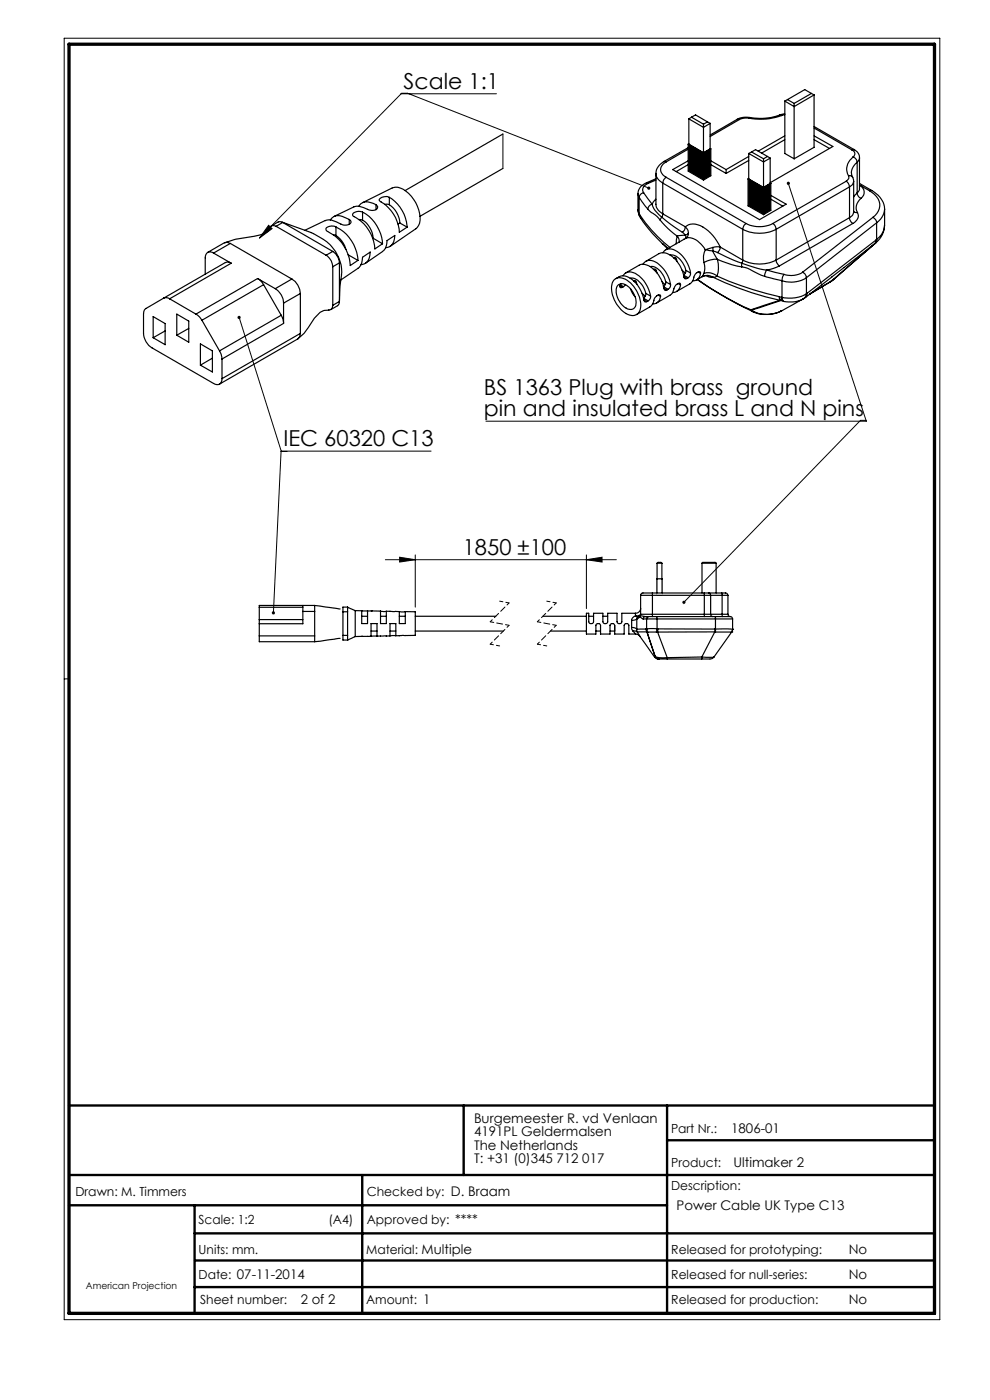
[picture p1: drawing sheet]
<svg xmlns="http://www.w3.org/2000/svg" width="210mm" height="297mm" viewBox="0 0 210 297" stroke-linecap="round" stroke-linejoin="round" font-family="sans-serif">
<g fill="none" stroke="#000" stroke-width=".21">
<path d="M13.6 8.1h185.8v271.9h-185.8zM85.1 19.8h1.4l51.1 20.1M105.3 19.9h-20.2l-30.1 30.6M106.7 28.4v7.3M167.2 38.9l16.6 50.5h-80.7M57 47.8l.7 .7-2.7 2zM50.7 67.3l9 28.4h31.7M60.9 95.8h-1.3l-1.6 34.2M183.8 89.2h-1.3l-37.4 38.6M81.7 118.7h49M84.8 118.2l3.3 .5-3.3 .5zM88.1 117.7v11.1"/>
<path d="M124.4 118.7l3.3-.5v1zM124.4 117.7v11.4M14.6 144h-1"/>
</g>
<path d="M14.6 234.5h183.6M98.4 234.5v14.8M141.5 234.5v44.1M14.6 249.3h183.6M14.6 255.7h126.9M41.3 255.7v22.9M76.8 249.3v29.3M141.5 241.9h56.7M41.3 261.7h156.9M41.3 273h156.9M41.4 267.4h156.8" fill="none" stroke="#000" stroke-width=".5"/>
<path d="M14.6 9.4h183.6v269.2h-183.6z" fill="none" stroke="#000" stroke-width=".7"/>
<path d="M104 136.7l2 .3M106 127.5l2 .4M114 136.7l2 .3M116 127.5l2 .4" fill="none" stroke="#000" stroke-width=".21" stroke-dasharray="1.3 .6" stroke-dashoffset=".6"/>
<path d="M108 127.9l-4 4M108 132.7l-4 4M118 127.9l-4 4M118 132.7l-4 4" fill="none" stroke="#000" stroke-width=".21" stroke-dasharray="1.3 .6" stroke-dashoffset=".7"/>
<path d="M104 131.9l4 .8M114 131.9l4 .8" fill="none" stroke="#000" stroke-width=".21" stroke-dasharray="1.3 .6" stroke-dashoffset=".5"/>
<g fill="#000">
<path d="M167 38.6a.34 .34 0 0 0 .1 .6 .34 .34 0 0 0 .5-.3 .34 .34 0 0 0-.5-.3l.1 .3zM137.4 39.7l-.1 .1a.33 .33 0 0 0 .2 .4 .33 .33 0 0 0 .4-.2l-.3-.1 .3 .1a.34 .34 0 0 0-.1-.4 .34 .34 0 0 0-.4 .1zM57 47.8l.7 .7-2.7 2z"/>
<path d="M84.8 118.2l3.3 .5-3.3 .5zM124.4 118.7l3.3-.5v1z"/>
<path d="M57.7 129.8l-.1 .2 .4 .3v-.3v.3a.34 .34 0 0 0 .3-.4 .34 .34 0 0 0-.6-.1zM144.9 127.5l-.1 .4 .3-.1-.2 .2a.34 .34 0 0 0 .4 0 .34 .34 0 0 0 0-.4 .34 .34 0 0 0-.4-.1zM50.4 67.2a.34 .34 0 0 0 .2 .5 .34 .34 0 0 0 .4-.3 .34 .34 0 0 0-.4-.4l.1 .3-.1-.3z"/>
</g>
<g fill="#000">
<path d="M146 30.6v5.7l3.2 1.9v-5.7zM149.2 32.5v5.7l1.6-.9v-5.7zM162 39.8v5.7l1.5-.9v-5.7zM158.7 38v5.7l3.3 1.8v-5.7z" fill-rule="evenodd"/>
<path d="M139.3 122.8v3.5h1.1v-3.5zM139.3 122.8v3.5h1.1v-3.5z" fill-rule="evenodd"/>
</g>
<g fill="none" stroke="#000" stroke-width=".25">
<path d="M172.1 19.8l-3.6 2.1M172.1 19.8l.6 .3M172.1 19.8l-1.4-.8-3.7 2.1M83.1 39.9l-6.1 3.1M83.2 39.9a2.67 2.67 0 0 1 2.9 .7 7.4 7.4 0 0 1 2.9 6.7l-.8 1.2-5.4 3.7M106.7 28.4l-20.8 12M106.7 35.7l-17.6 10.2M137.2 38.8a2.58 2.58 0 0 0-1.9 2.3M137.2 38.8l.3 .1M137.5 38.9a1.38 1.38 0 0 0-1 2M139.1 36.8l.1 .7 .4 .6 1 .7M139.1 36.8l.1 6.9 .4 .9 1 .8"/>
<path d="M139.1 37.9l-1.9 .9M139.1 38.2l-1.6 .7M140.6 38.8l17 9.8M140.6 38.8v6.6M140.8 34.3a3.1 3.1 0 0 0-1.7 2.5M140.8 34.3l.5 .1M141.3 34.4a1.71 1.71 0 0 0-1.2 1.6 1.71 1.71 0 0 0 1.2 1.6M141.3 37.6a1.6 1.6 0 0 0-.7 1.2M141.3 37.6l17 9.8M146 31.3l-5.2 3M146 34.1l-3.3 1.9 18.4 10.6 5.7-3.3-3.3-1.9M146 34.9l-2.6 1.5"/>
<path d="M146 30.6v5.7l3.2 1.9M146 30.6l3.2 1.9M146 31.6l-4.7 2.8M146.1 25.2l3.1 1.8 1.4-.8M146.1 25.2v5.4l3.1 1.8M146.1 30.5l-.1 .1M146.7 24.9l2.5 1.4M146.7 24.9l-.6 .3M146.7 24.9l.8-.5 2.6 1.5M149.2 26.3v6.1M149.2 32.5v5.7M150.1 25.9l-.9 .4"/>
<path d="M150.1 25.9l.5 .3M150.6 26.2v5.4l-1.4 .8M150.6 31.5l.2 .1M150.8 31.6v5.7l-1.6 .9M150.8 34.1l3.2 1.9M150.8 34.9l3.2 1.9M150.8 31.6l-1.6 .9M154 36v.8M156.4 25.3l.4 .1M156.4 25.3l-5.8 3.3M156.8 25.4l-6.2 3.6M158.7 38v5.7l3.3 1.8"/>
<path d="M158.7 38l3.3 1.8M158.8 32.6l3.2 1.8 1.4-.9M158.8 32.6v5.4l3.2 1.8M158.8 33.2l-4.8 2.8M158.8 37.8l-.1 .2M158.8 34l-4.8 2.8M158.9 25.1h-1.1l-1 .3M159.1 24.9a4 4 0 0 0-2.7 .4M159.1 24.9l-.2 .2M159.4 32.2l2.6 1.5M159.4 32.2l-.6 .4M159.4 32.2l.9-.5 2.5 1.5"/>
<path d="M162 33.7v6.1M162 39.8v5.7M162.8 33.2l-.8 .5M162.8 33.2l.6 .3M163.4 33.5v5.4l-1.4 .9M163.4 38.8l.1 .1M163.5 38.9l-1.5 .9M163.5 38.9v5.7l-1.5 .9M165.4 24.4a12.6 12.6 0 0 1-6.3 .5M165.4 24.4l.4 .1M165.8 24.5a13.1 13.1 0 0 1-6.9 .6M166.5 24.2l-1.1 .2"/>
<path d="M166.5 24.3l-.7 .2M166.5 28.8l-5.7 3.3M166.5 21.4v11.2l2 1.1M166.5 29.6l-5 2.9M167 21.1l-.5 .3M167 21.1l1.5 .8M168.5 21.9v11.8M172.7 26.8l8.6 5M172.7 28.8l4 2.3-13.3 7.7M172.7 20.1v11.2l-4.2 2.4M172.7 29.6l3.3 1.9M172.7 20.1l-4.2 2.5-2-1.2"/>
<path d="M172.7 27.2l8 4.6M179.5 38.4l.5 .6 .2 .6M179.5 38.4l-15.6 9M180 37.3a.87 .87 0 0 1-.5 1.1M180 37.3l.3-.1 .6 .4M180.2 39.6l-15.6 9M180.2 39.6v6.6M180.6 36.7l.3 .9M180.7 31.8a.8 .8 0 0 1 .6 .7 .8 .8 0 0 1-.3 .8M180.9 37.6l.2 .8M181 33.3a3.2 3.2 0 0 0-1 4M181 33.3a1.43 1.43 0 0 1 .8 1.1"/>
<path d="M181.1 38.4l-.2 .7-.7 .5M181.1 38.4v6.6l-.2 .6-.7 .6M181.3 31.8a1.9 1.9 0 0 1 1 1.6M181.3 31.7l-.6 .1M181.8 34.4l-.9 1.1-.3 1.2M181.8 34.4v6.6M182.3 39.3a1.59 1.59 0 0 1 .3 2.8M182.3 33.4l-.1 .5-.4 .5M182.3 33.4v6.8l-.5 .8M182.3 38.9l2.6 1.5M182.3 39.3l2.1 1.2M45.3 53.7a1.07 1.07 0 0 0-1.3-.1 1.07 1.07 0 0 0-.5 1.1v3.5"/>
<path d="M45.3 53.7l3.7 2.1M47.6 51.5l-3.5 2M48.9 51.6l-3.6 2.1M48.9 51.6l13 7.6M49 55.8a1.21 1.21 0 0 0-1.2-.1l-13.1 7.5M49 55.8l-13 7.6M54.6 59.1l.6 .3 .7 1M54.6 59.1l-13 7.5M54.6 59.1l3.8 2.1M57.2 48.5a2.79 2.79 0 0 1-2 1.3l-5.3 1-2.2 .7 .5-.1 .7 .2M58.6 48a.82 .82 0 0 0-1.4 .5M58.6 48l10.6 6.1"/>
<path d="M59 47.1l.2-.1 .8 .2M59 47.1l-1.4 .8M59.9 47.1l3.1 1.2a18.4 18.4 0 0 1 7 3.6 8.2 8.2 0 0 1 2.4 6.4M60 47.2l10.6 6.1M60 47.2l-1.4 .8M61.9 59.2a3.9 3.9 0 0 1 1.8 3.1M61.9 59.2l-3.5 2M69 46.8l-4.3 2.1M69.2 54.1a3.1 3.1 0 0 1 1.4 2.5M70.6 53.3a3.3 3.3 0 0 1 1.4 2.3v.2M70.6 56.6v8.2M70.6 53.3l-1.4 .8"/>
<path d="M70.7 49.8l.6 .1M71.3 48.2a8.4 8.4 0 0 1 4.6 7M71.3 48.2l-1.1-.2a.73 .73 0 0 0-.8 .2 .73 .73 0 0 0-.1 .7 8.8 8.8 0 0 1 5 7.4l1.6-1.1M71.3 49.9l1.2 1.2 .9 1.8M71.3 48.2v1.7M72 55.8l-1.4 .8M72 55.8v8.2M72.5 58.2l-.4 2.6-.1 3M73.8 54l2.1 1.2M74.1 46.6a.58 .58 0 0 1 .4 .7 .58 .58 0 0 1-.7 .4l-.8 .1-.7-.2a3.7 3.7 0 0 0-3.3-.8M74.1 46.6a4 4 0 0 0-3.2-.7l-.8 .8M74.1 46.6v1"/>
<path d="M75.9 56.9l-3.6 2.5M76.1 46.6l.8 .1M76.6 56.1a1.96 1.96 0 0 0 1.9-2v-.6l-1.6 1.1a2.77 2.77 0 0 1-1 2.3M76.9 45a8.1 8.1 0 0 1 4.2 6.7M76.9 45a1.69 1.69 0 0 0-2.1 .5l.1 .3a8.2 8.2 0 0 1 4.6 7l1.6-1.1M76.9 46.7a5 5 0 0 1 2.3 3.8l1.9 1.2M76.9 45v1.7M79.8 43.4a.65 .65 0 0 1 .3 .8 .65 .65 0 0 1-.8 .4l-1.3-.2a3.5 3.5 0 0 0-2.9-.5l-4.2 2M79.8 43.4l-.6-.3a2.15 2.15 0 0 0-3.1 .7M79.8 43.4v1.1M81.6 43.4h1M81.8 52.5a2.14 2.14 0 0 0 1.9-2.6l-1.6 1.1a3.2 3.2 0 0 1-2.3 3.3l-2.3 1.5"/>
<path d="M82.6 41.9a7.9 7.9 0 0 1 3.8 6.3M82.6 41.9a1.69 1.69 0 0 0-2.2 .6l.2 .1a8.3 8.3 0 0 1 4.1 6.7l1.7-1.1M82.6 43.4a5 5 0 0 1 2.2 3.9M82.6 41.9v1.5M84.8 47.3l1.6 .9M84.8 47.3l-.4 .2M130.4 59.3a2.69 2.69 0 0 1 3.3 .7 6.1 6.1 0 0 1 2 5.9 1.85 1.85 0 0 1-2.9 .6 6.4 6.4 0 0 1-2.9-6.4zM130.6 59.1a2.67 2.67 0 0 1 3.8 .5 7.4 7.4 0 0 1 2.2 4M132.2 58.5a1.94 1.94 0 0 1 2.9-.3 7 7 0 0 1 2.9 4.6M132.8 57.9l2.8-1.6a3.1 3.1 0 0 1 3.4 1.2 6.8 6.8 0 0 1 1.8 3.7M133.7 59a3.1 3.1 0 0 1 3 2.5l.3 .7M134.4 59.6a.4 .4 0 0 1 .4 0 .4 .4 0 0 1 .2 .4"/>
<path d="M134.4 59.6l.6 .4M135 60l.1 .4M135.3 44.4l.3 1.4M135.3 41.1l.3 .8M135.3 44.4l.3 1M135.3 41.1v3.3M135.6 41.9l1.8 2.5M135.6 45.4v.4M135.6 45.4l.2 .3M135.6 41.9v3.5M135.6 45.8l.4 .6M135.8 45.7a29.8 29.8 0 0 0 6.3 6.8"/>
<path d="M135.8 45.7l.2 .7M136 46.4a29.3 29.3 0 0 0 5.7 6.3M136.4 56.1a1.95 1.95 0 0 1 3-.3 7 7 0 0 1 2.8 4.6M136.5 40.9l1.8 2.4M136.5 40.9a1.11 1.11 0 0 0-.9 1M137 55.5l2.8-1.7a3.7 3.7 0 0 1 4.1 2.1l.8 1.4 .4 1.4M137.4 44.4l2 1.5 .6 .8M137.9 56.5a3.3 3.3 0 0 1 3.1 2.5l.2 .8M138.3 43.3l.7 1.4 1.4 1.4M138.3 43.3a1.2 1.2 0 0 0-.9 1.1M138.6 57.1h.4l.2 .4M138.7 57.2l.5 .3"/>
<path d="M139.1 42.3l-.8 1M139.2 57.5l.2 .4M140 46.7l1.7 1.8 2 1.6M140.4 46.1l-.4 .6M140.4 46.1l1.7 1.3 2.6 1.9M140.4 59.8l.7 .6M140.6 51.7l1 1M140.6 45.4l-.2 .7M140.6 45.4l4.8 2.7M140.6 53.6a1.95 1.95 0 0 1 3-.3 6.8 6.8 0 0 1 2.9 4.6M141.2 59.8l-.1 .7-.4 .3 1 .6M141.2 59.8l1 .6"/>
<path d="M142.1 54.1a3.3 3.3 0 0 1 3.1 2.4l.3 .8M142.9 54.7a.4 .4 0 0 1 .4-.1 .4 .4 0 0 1 .2 .5M142.9 54.7l.6 .4M143.5 55.1l.1 .4M143.7 50.1l.3 .6 .1 .7M143.7 50.1l-.3 1.6M144.7 57.3l.7 .6M144.7 49.3l.6 .6M145 58.4l1 .5M145.1 58.7l.2 .5 .4-.1M145.1 58.7l.6 .4M145.1 50.8l-3.9 2.2"/>
<path d="M145.3 49.9l-1.6 .2M145.3 49.9l.2 .4v.3M145.4 48.1a3.2 3.2 0 0 1 4.2 .4l1.1 .9 .9 1.1 1.2 1.9M145.4 48.1l.5 .7 .1 .7M145.4 48.1a1.41 1.41 0 0 1-.7 1.2M145.5 50.6a3.3 3.3 0 0 1 3.5 1.5l.6 .9M145.5 57.3v.5l-.5 .5M145.5 50.6l-.5 .2M145.5 57.3l1 .6M146 58.9l-.3 .2M146 49.5a1.26 1.26 0 0 1-.5 1.1M146 49.5l-.7 .4"/>
<path d="M146.5 57.9l-.1 .5-.4 .5M147.9 59.3a80.8 80.8 0 0 0 11.7 6.7M148 59.3a62.7 62.7 0 0 0 11.3 6.4M148.1 57.7a2.2 2.2 0 0 0-1.1 1.8l-.7 .7-2.8 1.6M148.1 57.7l.3-.1 .2 .4M148.1 57.7l.5 .3M148.6 58a1.6 1.6 0 0 1-1.7 1.6M148.9 58.7l-1.2 .7M149.3 58.1a2.66 2.66 0 0 1 2.8 .5M149.3 58.1l-.4 .6M149.3 58.5l-.4 .2M149.3 58.5h.4l.9 .3h.6"/>
<path d="M149.3 58.6a1.99 1.99 0 0 1 1.9 .2M149.3 55.7a3.4 3.4 0 0 1 0 2.4M149.6 53a3.8 3.8 0 0 0-.3 2.7M149.6 53l1.6 .3M151.2 58.8a65.4 65.4 0 0 0 14.3 4.9M151.2 52.5l-1.6 .5M151.2 52.5v.8M151.2 53.3l1 1.7M151.2 53.3l1 .3M152.1 58.6a69.7 69.7 0 0 0 13.2 4.3M152.1 58.6l-.5 .2h-.4M152.2 55a5.9 5.9 0 0 1-.1 3.6"/>
<path d="M152.2 55l3.1 1.2 2 .4M152.2 53.6l3.4 1.6 1.8 .6M152.2 55a4.8 4.8 0 0 0-2.9 .7M152.8 52.4l-.2 .7-.4 .5M152.8 52.4l-1.6 .1M152.8 52.4l4.8 2.8M157.3 56.6l1.2 .3 3.7 1.7M157.4 55.8l3.2 1.1 2 .4M157.4 55.8l-.1 .8M157.6 48.6a7.8 7.8 0 0 0 7 0M157.6 55.2a7.8 7.8 0 0 0 7 0M157.6 55.2l-.2 .6"/>
<path d="M157.6 48.6v6.6M158.3 47.4a6.4 6.4 0 0 0 5.6 0M158.3 47.4a1.6 1.6 0 0 0-.7 1.2M162.2 58.6l3.7 .9M162.6 57.3l3.7 .9M162.6 57.3l-.3 .6-.1 .7M163.5 42.3l2.6 1.4M163.9 47.4a1.6 1.6 0 0 1 .7 1.2M164.6 55.2a1.6 1.6 0 0 0 .7 1.2M164.6 48.6v6.6M165.3 56.4l-1.2 .5-1.5 .4M165.9 59.5v3.6"/>
<path d="M166.3 58.2l-.3 .6-.1 .7M170.3 57.7a1.48 1.48 0 0 1 .8 1.2M170.3 57.7a4.6 4.6 0 0 1-4 .5M171.1 58.9a6.1 6.1 0 0 1-5.2 .6M171.1 58.9v3.4M176.1 59.8l-4.4 2.6M176.3 59.7l-4.5 2.7M176.3 59.7l-.2 .1M176.9 59.3l-.8 .5M176.9 59.3l-.6 .4M180.2 46.2a1.6 1.6 0 0 0 .7 1.2M180.2 46.2l-15.6 9"/>
<path d="M180.9 47.4l-15.6 9M181.1 44.8l.3 .2 .5 .1M181.8 41a1.36 1.36 0 0 0 .8 1.1M181.8 41l-.7 .8M181.9 45.1a1.72 1.72 0 0 1-1 2.3M182.6 42.1a2.35 2.35 0 0 0-.7 3M184.4 40.5a3.3 3.3 0 0 1 1.9 4.3l-1.1 1.3M184.9 40.4a4.9 4.9 0 0 1 2.7 3.9M184.9 40.4l-.5 .1M185.2 46.1a1.35 1.35 0 0 1 .7 1.2M185.2 46.1l-14.9 11.6M185.5 51.7l-15 11.7"/>
<path d="M185.5 51.7l-9.2 8M185.7 51.6l-.2 .1M185.8 51.5l-8.9 7.8M185.8 50.9l-.3 .8M185.8 50.9l-14.6 11.3M185.9 51.4l-.2 .2M185.9 50.8l-.2 .8M185.9 47.3l-14.8 11.6M185.9 47.3v3.5M185.9 50.8l-.1 .1M187.6 47.8a3.7 3.7 0 0 1-1.7 3M187.6 47.8a4.9 4.9 0 0 1-1.7 3.6"/>
<path d="M187.6 44.3a3.8 3.8 0 0 1-1.7 3M187.6 44.3v3.5M32.5 67.2l2.5 1.4v4.5l-2.5-1.5zM34.7 63.2a1.28 1.28 0 0 1 1.3 .2M34.7 63.2l-3.7 2.2a1.2 1.2 0 0 0-.6 1.2v4.1a3.9 3.9 0 0 0 1.8 3.1l13.1 7.5a1.09 1.09 0 0 0 1.3 .2 1.09 1.09 0 0 0 .5-1.2M35 70.2l-2.5 1.4M36 63.4l5.6 3.2M37.5 66.6l2.5 1.5v4.5l-2.5-1.5zM40 69.7l-2.5 1.4M41.6 66.6l.7 .6 .5 .7M42.5 73l2.5 1.4v4.5l-2.5-1.4zM42.8 67.9l3.8 6.5"/>
<path d="M45 76l-2.5 1.5M46.6 74.4l.3 .7 .2 1.1M47.1 76.2v4.1M55.9 60.4l3.8 6.5M55.9 60.4l-13.1 7.5M58.4 61.2a3.7 3.7 0 0 1 1.7 3.1M59.7 66.9l.3 .9 .1 .8M59.7 66.9l-13.1 7.5M60.1 68.6l-13 7.6M60.1 64.3v4.3M63.7 70.7l-.1 .7-.4 .5-16.6 9.6M63.7 62.3l-3.6 2"/>
<path d="M63.7 62.3v8.4M63.7 70.7l-16.6 9.6M69.8 65.8l-1.1 .1-.8 .3-1.2 1.3-2.2 3.2-1.3 1.2M70.6 64.8l-.3 .8-.6 .2M72 64l-.1 .4-.2 .4-1.5 .9M72 64l-1.4 .8M131.2 60.4a2.19 2.19 0 0 1 2.7 1.1 3.4 3.4 0 0 1 .7 3.8 1.83 1.83 0 0 1-2.7-.6 3.6 3.6 0 0 1-.9-4.1zM131.5 60.7l.1 .3h.4M131.5 60.7l.5 .3M131.6 60.4l.7 .4M131.7 60.2l-.2 .5M132.3 60.8l-.3 .2"/>
<path d="M132.6 60.4l-.3 .4M133.7 61.2l.5 1.1 .5 .7M136.2 62.2l.7 .6M136.6 63.6v.2a.33 .33 0 0 0 .2 .3 .33 .33 0 0 0 .4-.1M136.6 63.6l.6 .4M137 62.2l-.2 .7-.3 .3 1 .6M137 62.2l1 .6M137.5 63.8l-.3 .2M138 62.8l-.1 .5-.4 .5M139.6 62.6l-.7 .6-.4 1.2-.4 .5-3.1 1.8M139.6 62.6h.5v.3M139.6 62.6l.5 .3"/>
<path d="M140.1 62.9a1.67 1.67 0 0 1-1.7 1.6M140.8 61.2l.3 .4h.3M140.8 61.2l.6 .4M141.7 61.4l-.3 .2M142.2 60.4v.5l-.5 .5M143.9 60.1a2.19 2.19 0 0 0-1.2 1.9l-.6 .6-2.8 1.7M143.9 60.1h.3l.2 .4M143.9 60.1l.5 .4M144.4 60.5a1.67 1.67 0 0 1-1.7 1.6M159.3 65.7l.2 .1M159.3 65.7l.3 .3M159.5 65.8a6.2 6.2 0 0 0 6.2 .2"/>
<path d="M159.5 65.8l.3 .3M159.6 66l.2 .2M165.3 62.9l.2 .8M165.3 62.9l.5 .2M165.5 63.7l-6.2 2M165.5 63.7h.2M165.7 66a7.4 7.4 0 0 1-5.9 .2M165.7 63.7l-6.2 2.1M165.7 63.7l.5 .3M165.7 66h.1M165.8 63.1l-.1 .6M165.8 63.1h.1"/>
<path d="M165.9 63.1h.1M165.9 63.1l.3 .9M170.3 63.5a6.3 6.3 0 0 1-4.1 .5M170.3 63.4l-4.6 2.6M170.5 63.4l-.2 .1M170.6 63.3l-.4 .2M171.1 62.3a7.4 7.4 0 0 1-5.2 .8M171.1 62.3l-.2 .6-.4 .5M171.2 62.2l-.3 .9M171.2 62.2l-.1 .1M139.4 119.5l-.1 6.3M139.4 119.5h1"/>
<path d="M139.4 119.5l.2-.2h.6l.2 .2M140.4 119.5v6.3M148.9 119.5h3M148.9 119.5l.2-.2h2.6l.2 .2M148.9 119.5v6.3M151.9 119.5v6.3M55 134.9v1.2h11.7M55 131.4v.9M55 134.9h11.7M55 128.8v2.6M55 132.3v2.6M55 131.4h9.2"/>
<path d="M55 128.8h9.2M64.2 128.4v1.3M64.2 129.7v2.6h-9.2M64.2 129.7h2.5M66.7 128.4l5.4 .8M66.7 134.9v1.2M66.7 128.4v1.3M66.7 128.4h-11.7v.4M66.7 129.7v5.2M72.1 135.4l-5.4 .7M72.7 134.8v1h1v-1M72.7 129.8v5"/>
<path d="M72.7 129.8h1M72.7 134.8h1M73.7 128.8l1.1 .5a.69 .69 0 0 1 .6 1v4.1a.59 .59 0 0 1-.1 .7 .59 .59 0 0 1-.5 .2l-1.1 .5M73.7 128.8h-1v1M73.7 128.8v1M73.7 129.8v5M75.2 129.5l1.5 .1M76.7 135h.1M76.7 129.6v2.7h1.3v-2.7M76.7 129.6h1.3M76.7 130.7h1.3M76.7 135h-1.5"/>
<path d="M78 129.6h2.7M78.7 135h-2M78.7 135v-2.7h1.3v2.7M78.7 135h1.3M78.7 133.9h1.3M78.7 129.6h.3M80.7 129.6v2.7h1.3v-2.6M80.7 129.6l1.3 .1M80.7 130.7h1.3M82 129.7h2.7M82.7 134.9l-2.7 .1M82.7 133.9h1.3"/>
<path d="M84 134.9v-2.6h-1.3v2.6M84 134.9h-1.3M84.7 129.7v2.6h1.3v-2.6M84.7 129.7h1.3M84.7 130.7h1.3M86 129.7l2.1 .1M88.1 129.8v5l-4.1 .1M88.1 130.7h17.1M88.1 133.9h18.7M115.2 130.7h9.2M116.8 133.9h7.6M124.9 130.7h1"/>
<path d="M126.4 133.9h1M127.9 130.7h1M130.4 132.7v1.8h2v-1.8a.5 .5 0 0 1 .5-.4 .5 .5 0 0 1 .5 .4v1.8h1.4M130.4 132.7v1.2h-1M134 133.1l.7 .1 .4 .3M134 131.6v1.5M134 133.1v.4l.3 .4M134.3 133.9h.5l.4 .2M134.3 133.9l.5 .6M134.8 130.7l-.6 .3-.2 .6M134.8 130.7l.6 .1M134.8 130.1h-2.9v1.8a.53 .53 0 0 1-.5 .4 .53 .53 0 0 1-.5-.4v-1.8h-2v1.8a.53 .53 0 0 1-.5 .4 .53 .53 0 0 1-.5-.4v-1.8h-2v1.8a.53 .53 0 0 1-.5 .4 .53 .53 0 0 1-.5-.4v-1.8h-.5v4.4h2v-1.8a.5 .5 0 0 1 .5-.4 .5 .5 0 0 1 .5 .4v1.8h2v-1.8a.5 .5 0 0 1 .5-.4 .5 .5 0 0 1 .5 .4"/>
<path d="M134.8 130.1v.6M134.8 134.5l.5 .1 .4 .4M135.1 131.3v2.2M135.1 133.5l.1 .6M135.1 131.3l-1.1 .3M135.2 134.1l.5 .9M135.2 134.1h2M135.4 130.8l-.3 .5M135.6 130.6l-.8 .1M135.6 130.6l-.2 .2M135.6 131l.2-.1 .6 .4M135.6 131l-.5 .3"/>
<path d="M135.7 135l3.2 4.4M135.7 130.6l1.2 .2M135.7 130.6l-.1 .4M135.7 130.6l-.3 .2M135.9 129a1.08 1.08 0 0 1-1.1 1.1M135.9 130.3l-.2 .3M135.9 130.3h2.5M135.9 126.3h2.5M135.9 130.3l-.3 .3M135.9 126.3v4M136.4 131.3h.8M136.9 130.8l-.3 .1-.2 .4"/>
<path d="M136.9 130.8h.7M137 133.5h-1.9M137 133.5l.2 .6M137 133.5h.1M137.1 133.5l.1 .5M137.1 133.5h.1M137.2 133.5l.2 .6M137.2 131.3h2.2M137.2 131.3v2.2M137.2 134l1.7 5.2M137.2 134.1l1.8 5.1M137.2 134l.2 .1"/>
<path d="M137.2 134v.1M137.6 130.8l-.3 .1-.1 .4M137.6 130.8h1.7M138.4 130.3v.5M138.4 125.8v.5M138.4 125.8h-2.1l-.3 .1-.1 .4M138.4 130.3h11M138.4 126.3v4M138.4 126.3h11M138.4 125.8h11M138.9 139.2a1.07 1.07 0 0 0 1 .6h-.4M138.9 139.2l.2 .1a4.7 4.7 0 0 0 2.4 .2"/>
<path d="M138.9 139.2h.1M139 139.2l-.1 .2 .2 .2 .7 .2M139 139.2l.3 .4 .5 .2M139.2 134.1h-1.8M139.2 134.1h.3M139.3 130.8l.1 .5M139.3 130.8h12.4M139.3 122.8h1.1M139.4 133.4l-2.2 .1M139.4 133.4l-.2 .7M139.4 131.3v2.1M139.4 133.4h.1"/>
<path d="M139.4 131.3h12.4M139.5 134.1l2 5.4M139.5 133.4v.7M139.5 133.4l12.2 .1M140 139.8h1.5M141.5 139.5v.3M141.5 139.8h7.3M148.8 139.8h1.8M148.9 139.4l-7.4 .1M148.9 139.4h2.5M148.9 139.4l-.1 .4M149.4 130.3v.5"/>
<path d="M149.4 130.3h1.3M149.4 126.3h1.3M149.4 125.8v.5M149.4 125.8h.9M149.4 126.3v4M150.3 125.8l.3 .1 .1 .4M150.3 125.8h2.8M150.7 130.3l.1 .4 .4 .1M150.7 130.3h2.5M150.7 126.3h2.5M150.7 126.3v4M151.4 139.4l-.3 .3-.5 .1"/>
<path d="M151.6 134.1h-12.1M151.6 134.1l-2.7 5.3M151.6 134.1h.2M151.7 133.5l-.1 .6M151.7 133.5h.1M151.7 130.8l.1 .5M151.7 130.8h3.2M151.8 133.5v.6M151.8 131.3h3.6M151.8 133.5h3.6M151.8 131.3v2.2M153.1 125.8l.1 .5"/>
<path d="M153.1 125.8h1l.3 .5M153.2 130.3l.1 .5M153.2 130.3h1.2M153.2 126.3h1.2M153.2 126.3v4M154.4 130.3l.2 .4 .3 .1M154.4 126.3v4M154.9 130.8l.4 .1 .1 .4M155.2 134.1h-3.4M155.2 134.1h.1M155.2 134.1l-3.8 5.3M155.4 133.5l-.2 .6"/>
<path d="M155.4 133.5h.1M155.4 131.3v2.2"/>
</g>
<g font-size="4.7">
<text x="85.6" y="18.8">Scale 1:1</text>
<text x="102.6" y="83.8">BS 1363 Plug with brass ground</text>
<text x="102.6" y="88.3">pin and insulated brass L and N pins</text>
<text x="60.2" y="94.6">IEC 60320 C13</text>
<text x="98.2" y="117.7">1850 ±100</text>
</g>
<g font-size="2.8">
<text x="100.5" y="238.2">Burgemeester R. vd Venlaan</text>
<text x="100.5" y="241.1">4191PL Geldermalsen</text>
<text x="100.5" y="243.9">The Netherlands</text>
<text x="155.1" y="240.4">1806-01</text>
<text x="100.5" y="246.7">T: +31 (0)345 712 017</text>
<text x="155.6" y="247.6">Ultimaker 2</text>
<text x="143.5" y="256.7">Power Cable UK Type C13</text>
<text x="180" y="266">No</text>
<text x="180" y="271.4">No</text>
<text x="63.8" y="276.6">2 of 2</text>
<text x="180" y="276.6">No</text>
</g>
<g font-size="2.7">
<text x="142.4" y="240.4">Part Nr.:</text>
<text x="142.4" y="247.6">Product:</text>
<text x="16" y="253.7">Drawn: M. Timmers</text>
<text x="77.8" y="253.7">Checked by: D. Braam</text>
<text x="142.4" y="252.5">Description:</text>
<text x="42.1" y="259.7">Scale: 1:2</text>
<text x="69.7" y="259.7">(A4)</text>
<text x="77.8" y="259.7">Approved by: ****</text>
<text x="42.1" y="266">Units: mm.</text>
<text x="77.7" y="266">Material: Multiple</text>
<text x="142.4" y="266">Released for prototyping:</text>
<text x="42.1" y="271.3">Date: 07-11-2014</text>
<text x="142.4" y="271.3">Released for null-series:</text>
<text x="42.4" y="276.6">Sheet number:</text>
<text x="77.7" y="276.6">Amount: 1</text>
<text x="142.4" y="276.6">Released for production:</text>
</g>
<text font-size="2" x="18.2" y="273.4">American Projection</text>
</svg>
